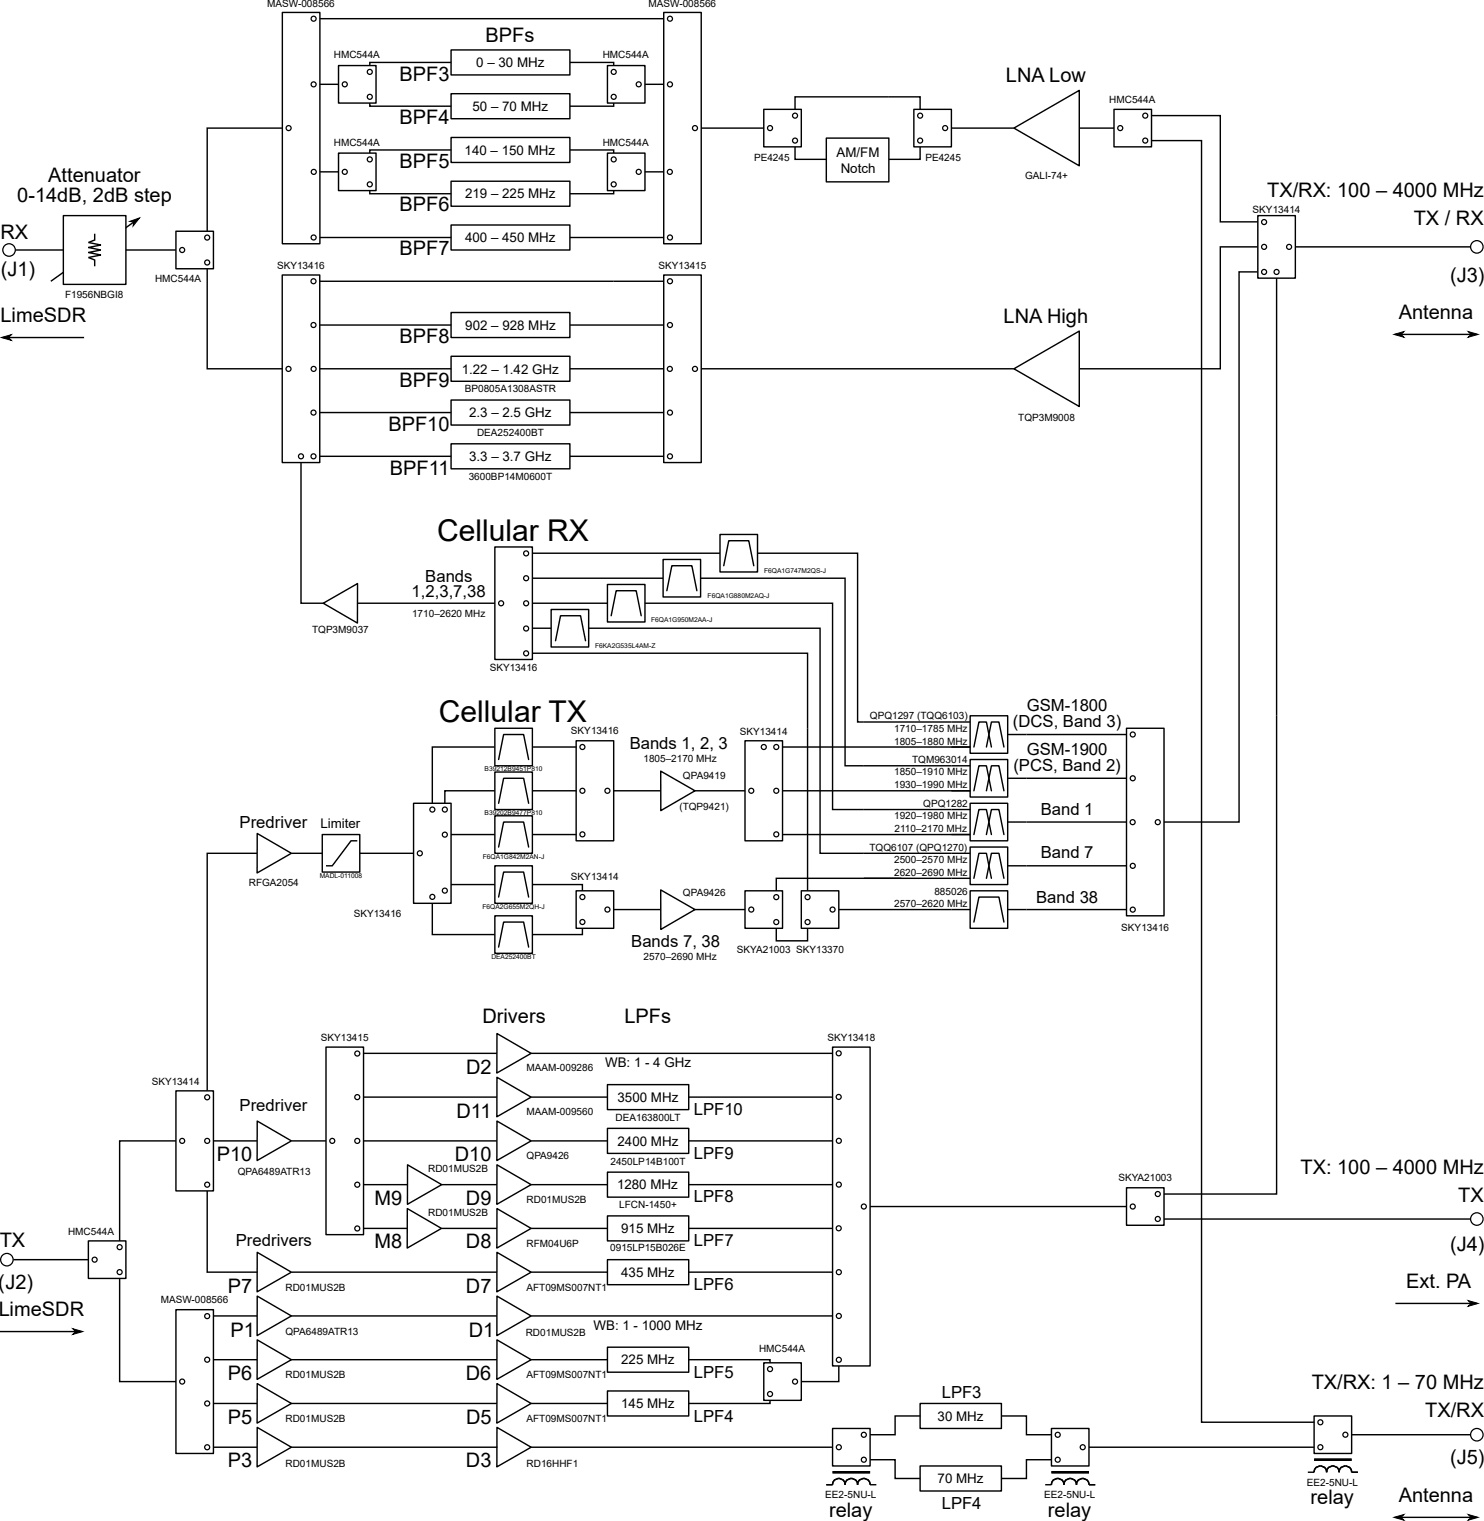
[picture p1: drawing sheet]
<svg xmlns="http://www.w3.org/2000/svg" width="314mm" height="322mm" viewBox="0 0 314 322" stroke-linecap="round" stroke-linejoin="round" font-family="sans-serif">
<g fill="#fff" stroke="#000" stroke-width=".3">
<path d="M95.4 38.3h25.2v5.3h-25.2z"/>
<path d="M95.4 29.1h25.2v5.3h-25.2z"/>
<path d="M95.4 47.6h25.2v5.3h-25.2z"/>
</g>
<path d="M67.6 4h72.8M141.7 42.3v8h-21.1" fill="none" stroke="#000" stroke-width=".3"/>
<g fill="#fff" stroke="#000" stroke-width=".3">
<path d="M95.4 66.1h25.2v5.3h-25.2z"/>
<path d="M95.4 84.7h25.2v5.2h-25.2z"/>
<path d="M95.4 75.4h25.2v5.3h-25.2z"/>
<path d="M95.4 93.9h25.2v5.3h-25.2z"/>
</g>
<path d="M168.2 31.1v2.6h6.6M168.2 23.1v-2.6h26.4v2.6M194.6 31.1v2.6h-6.6M26.6 52.9h10.6M67.6 59.5h74.1v2.7M67.6 68.8h27.8M67.6 78h27.8M120.6 68.8h19.8M120.6 78h19.8M67.6 87.3h27.8M120.6 87.3h19.8" fill="none" stroke="#000" stroke-width=".3"/>
<path d="M161.6 23.1h7.9v8h-7.9z" fill="#fffffe" stroke="#000" stroke-width=".3"/>
<g fill="none" stroke="#000" stroke-width=".26">
<circle cx="162.9" cy="27.1" r=".53"/>
<circle cx="168.2" cy="24.5" r=".53"/>
<circle cx="168.2" cy="29.7" r=".53"/>
</g>
<path d="M148.3 27.1h13.3" fill="none" stroke="#000" stroke-width=".3"/>
<path d="M193.3 23.1h8v8h-8z" fill="#fffffe" stroke="#000" stroke-width=".3"/>
<g fill="none" stroke="#000" stroke-width=".26">
<circle cx="194.6" cy="24.5" r=".53"/>
<circle cx="194.6" cy="29.7" r=".53"/>
<circle cx="199.9" cy="27.1" r=".53"/>
</g>
<path d="M201.3 27.1h13.2" fill="none" stroke="#000" stroke-width=".3"/>
<g fill="#fff" stroke="#000" stroke-width=".3">
<path d="M214.5 27.1l13.8-8v16z"/>
<path d="M214.5 78l13.8-7.9v15.9z"/>
</g>
<path d="M148.3 78h66.2" fill="none" stroke="#000" stroke-width=".3"/>
<path d="M174.8 29.2h13.2v9.3h-13.2z" fill="#fff" stroke="#000" stroke-width=".3"/>
<path d="M228.2 27.1h7.5M274 52.2h37.1" fill="none" stroke="#000" stroke-width=".3"/>
<circle cx="312.4" cy="52.2" r="1.32" fill="#fff" stroke="#000" stroke-width=".26"/>
<path d="M76.9 232.2h28.3M76.9 222.9h28.3M112.4 222.9h63.7M145.7 232.2h30.4M76.9 241.4h28.3M145.7 241.4h30.4M61.4 278.5h44.2M112.4 278.5h63.7M61.4 297h43.8" fill="none" stroke="#000" stroke-width=".3"/>
<circle cx="1.5" cy="266.6" r="1.32" fill="#fff" stroke="#000" stroke-width=".26"/>
<path d="M2.8 266.6h15.9M0 281.8h17.2" fill="none" stroke="#000" stroke-width=".3"/>
<path d="M15.4 281.2l2.1 .6-2.1 .6 .6-.6z" fill-rule="evenodd" fill="#000" stroke="#000" stroke-width=".21"/>
<g fill="#fff" stroke="#000" stroke-width=".3">
<path d="M105.1 274.3l7.3 4.2-7.3 4.1z"/>
<path d="M105.1 292.8l7.3 4.2-7.3 4.1z"/>
<path d="M128.5 294.3h17.2v5.3h-17.2z"/>
</g>
<path d="M112.4 297h16.1" fill="none" stroke="#000" stroke-width=".3"/>
<g fill="#fff" stroke="#000" stroke-width=".3">
<path d="M105.1 237.2l7.3 4.2-7.3 4.2z"/>
<path d="M105.1 228l7.3 4.2-7.3 4.1z"/>
<path d="M128.5 238.8h17.2v5.3h-17.2z"/>
<path d="M128.5 229.5h17.2v5.3h-17.2z"/>
</g>
<path d="M112.4 232.2h16.1M112.4 241.4h16.1" fill="none" stroke="#000" stroke-width=".3"/>
<path d="M105.1 218.7l7.3 4.2-7.3 4.2z" fill="#fff" stroke="#000" stroke-width=".3"/>
<path d="M61.7 241.4h7.3" fill="none" stroke="#000" stroke-width=".3"/>
<path d="M105.1 302l7.3 4.2-7.3 4.2z" fill="#fff" stroke="#000" stroke-width=".3"/>
<path d="M238.3 251.3h7.9v8h-7.9z" fill="#fffffe" stroke="#000" stroke-width=".3"/>
<g fill="none" stroke="#000" stroke-width=".26">
<circle cx="239.6" cy="255.3" r=".53"/>
<circle cx="244.9" cy="252.7" r=".53"/>
<circle cx="244.9" cy="257.9" r=".53"/>
</g>
<path d="M184.1 255.3h54.2M246.2 258h64.9" fill="none" stroke="#000" stroke-width=".3"/>
<circle cx="312.4" cy="258" r="1.32" fill="#fff" stroke="#000" stroke-width=".26"/>
<path d="M29.3 46.3l-18.5 13.2" fill="none" stroke="#000" stroke-width=".3"/>
<path d="M27.5 46.8l2-.7-1.3 1.7 .1-.8z" fill-rule="evenodd" fill="#000" stroke="#000" stroke-width=".21"/>
<circle cx="1.9" cy="52.9" r="1.32" fill="#fff" stroke="#000" stroke-width=".26"/>
<path d="M3.2 52.9h10.2" fill="none" stroke="#000" stroke-width=".3"/>
<g fill="#fffffe" stroke="#000" stroke-width=".3">
<path d="M13.4 45.6h13.2v14.6h-13.2z"/>
<path d="M18.7 51.3l2.7 .5-2.7 .6 2.7 .5z"/>
<path d="M20 49.5v1.3l-1.3 .5z"/>
<path d="M18.7 53.4l2.7-.5-2.7 1.6 2.7-.5z"/>
<path d="M18.7 54.5l1.3 .5v1.3z"/>
</g>
<path d="M.6 71.4h17.2M295.2 70.8h17.2M295.2 275.8h17.2" fill="none" stroke="#000" stroke-width=".3"/>
<g fill="#000" stroke="#000" stroke-width=".21">
<path d="M.3 71.4l2.1-.6-.6 .6 .6 .6z" fill-rule="evenodd"/>
<path d="M294.9 70.8l2.1-.6-.6 .6 .6 .6z" fill-rule="evenodd"/>
<path d="M310.6 70.2l2.1 .6-2.1 .6 .6-.6z" fill-rule="evenodd"/>
<path d="M310.6 275.2l2.1 .6-2.1 .6 .6-.6z" fill-rule="evenodd"/>
</g>
<path d="M176.1 221.6h8v67.4h-8z" fill="#fffffe" stroke="#000" stroke-width=".3"/>
<g fill="none" stroke="#000" stroke-width=".26">
<circle cx="177.4" cy="222.9" r=".53"/>
<circle cx="177.4" cy="232.1" r=".53"/>
<circle cx="177.4" cy="259.9" r=".53"/>
<circle cx="177.4" cy="241.4" r=".53"/>
<circle cx="177.4" cy="250.7" r=".53"/>
<circle cx="182.7" cy="255.3" r=".53"/>
<circle cx="177.4" cy="269.2" r=".53"/>
<circle cx="177.4" cy="278.5" r=".53"/>
<circle cx="177.4" cy="287.7" r=".53"/>
</g>
<path d="M285.9 303.6h25.2" fill="none" stroke="#000" stroke-width=".3"/>
<circle cx="312.4" cy="303.6" r="1.32" fill="#fff" stroke="#000" stroke-width=".26"/>
<path d="M266.1 57.5h-4v116.4h-15.9" fill="none" stroke="#000" stroke-width=".3"/>
<path d="M278 299.6h7.9v8h-7.9z" fill="#fffffe" stroke="#000" stroke-width=".3"/>
<g fill="none" stroke="#000" stroke-width=".26">
<circle cx="279.3" cy="301" r=".53"/>
<circle cx="279.3" cy="306.2" r=".53"/>
<circle cx="284.6" cy="303.6" r=".53"/>
</g>
<path d="M243.6 29.8h10.6v271.1h23.8M230.4 306.2h47.6M276.7 311.5h1.3a1.32 1.32 0 0 1 1.3-1.3 1.32 1.32 0 0 1 1.3 1.3 1.32 1.32 0 0 1 1.4-1.3 1.32 1.32 0 0 1 1.3 1.3 1.32 1.32 0 0 1 1.3-1.3 1.32 1.32 0 0 1 1.3 1.3h1.3M295.2 321.1h17.2" fill="none" stroke="#000" stroke-width=".3"/>
<path d="M278 308.9h7.9" fill="none" stroke="#000" stroke-width=".5"/>
<g fill="#000" stroke="#000" stroke-width=".21">
<path d="M294.9 321.1l2.1-.6-.6 .6 .6 .6z" fill-rule="evenodd"/>
<path d="M310.6 320.5l2.1 .6-2.1 .6 .6-.6z" fill-rule="evenodd"/>
</g>
<path d="M235.7 23.1h7.9v8h-7.9z" fill="#fffffe" stroke="#000" stroke-width=".3"/>
<g fill="none" stroke="#000" stroke-width=".26">
<circle cx="237" cy="27.1" r=".53"/>
<circle cx="242.3" cy="24.5" r=".53"/>
<circle cx="242.3" cy="29.7" r=".53"/>
</g>
<path d="M76.9 250.7h9.3M45.2 297h9.2M61.4 287.7h43.8" fill="none" stroke="#000" stroke-width=".3"/>
<g fill="#fff" stroke="#000" stroke-width=".3">
<path d="M105.1 283.5l7.3 4.2-7.3 4.2z"/>
<path d="M128.5 285.1h17.2v5.3h-17.2z"/>
</g>
<path d="M45.2 278.5h9.2M45.2 287.7h9.2M112.4 287.7h16.1M43.8 306.2h10.6M61.4 306.2h43.8" fill="none" stroke="#000" stroke-width=".3"/>
<path d="M18.7 262.6h7.9v7.9h-7.9z" fill="#fffffe" stroke="#000" stroke-width=".3"/>
<g fill="none" stroke="#000" stroke-width=".26">
<circle cx="20" cy="266.6" r=".53"/>
<circle cx="25.3" cy="263.9" r=".53"/>
<circle cx="25.3" cy="269.2" r=".53"/>
</g>
<path d="M45.2 241.4h9.2" fill="none" stroke="#000" stroke-width=".3"/>
<path d="M266.1 45.6h7.9v13.3h-7.9z" fill="#fffffe" stroke="#000" stroke-width=".3"/>
<g fill="none" stroke="#000" stroke-width=".26">
<circle cx="267.4" cy="57.5" r=".53"/>
<circle cx="267.4" cy="52.2" r=".53"/>
<circle cx="267.4" cy="47" r=".53"/>
<circle cx="270" cy="57.5" r=".53"/>
<circle cx="272.7" cy="52.2" r=".53"/>
</g>
<path d="M270 58.9v92.6M54.4 180.6h-10.6v50.2" fill="none" stroke="#000" stroke-width=".3"/>
<path d="M104.7 115.7h7.9v23.9h-7.9z" fill="#fffffe" stroke="#000" stroke-width=".3"/>
<g fill="none" stroke="#000" stroke-width=".26">
<circle cx="111.3" cy="117.1" r=".53"/>
<circle cx="106" cy="127.7" r=".53"/>
<circle cx="111.3" cy="127.7" r=".53"/>
<circle cx="111.3" cy="122.4" r=".53"/>
</g>
<path d="M68.4 127.6l7.2-4.1v8.3z" fill="#fff" stroke="#000" stroke-width=".3"/>
<path d="M112.6 117.1h68.8v30.4M75.6 127.6h29.1M112.6 122.4h66.2v25.1M112.6 127.6h63.5v19.9M112.6 132.9h60.9v14.6M112.6 138.2h58.2v15.9" fill="none" stroke="#000" stroke-width=".3"/>
<g fill="#fff" stroke="#000" stroke-width=".3">
<path d="M54.4 237.2l7.2 4.2-7.2 4.2z"/>
<path d="M54.4 176.4l7.2 4.2-7.2 4.1z"/>
</g>
<path d="M270 151.5v101.2h-23.8" fill="none" stroke="#000" stroke-width=".3"/>
<path d="M238.3 154.1h7.9v39.7h-7.9z" fill="#fffffe" stroke="#000" stroke-width=".3"/>
<g fill="none" stroke="#000" stroke-width=".26">
<circle cx="239.6" cy="155.4" r=".53"/>
<circle cx="239.6" cy="174" r=".53"/>
<circle cx="239.6" cy="164.7" r=".53"/>
<circle cx="244.9" cy="174" r=".53"/>
<circle cx="239.6" cy="192.5" r=".53"/>
<circle cx="239.6" cy="183.2" r=".53"/>
</g>
<path d="M217.1 155.4h21.2M217.1 164.7h21.2M217.1 173.9h21.2M217.1 183.2h21.2M217.1 192.5h21.2" fill="none" stroke="#000" stroke-width=".3"/>
<path d="M205.2 151.5h8v7.9h-8z" fill="#fffffe" stroke="#000" stroke-width=".3"/>
<path d="M201.3 152.8h3.9M201.3 158.1h3.9M206 158.1l1.1-5.3h1.6l1 5.3M208.7 158.1l1-5.3h1.6l1.1 5.3M213.2 155.4h3.9" fill="none" stroke="#000" stroke-width=".3"/>
<path d="M205.2 160.7h8v8h-8z" fill="#fffffe" stroke="#000" stroke-width=".3"/>
<path d="M201.3 162h3.9M201.3 167.3h3.9M206 167.3l1.1-5.3h1.6l1 5.3M208.7 167.3l1-5.3h1.6l1.1 5.3M213.2 164.7h3.9" fill="none" stroke="#000" stroke-width=".3"/>
<path d="M205.2 170h8v7.9h-8z" fill="#fffffe" stroke="#000" stroke-width=".3"/>
<path d="M201.3 171.3h3.9M201.3 176.6h3.9M206 176.6l1.1-5.3h1.6l1 5.3M208.7 176.6l1-5.3h1.6l1.1 5.3M213.2 173.9h3.9" fill="none" stroke="#000" stroke-width=".3"/>
<path d="M205.2 179.2h8v8h-8z" fill="#fffffe" stroke="#000" stroke-width=".3"/>
<path d="M201.3 180.6h3.9M201.3 185.9h3.9M206 185.9l1.1-5.3h1.6l1 5.3M208.7 185.9l1-5.3h1.6l1.1 5.3M213.2 183.2h3.9" fill="none" stroke="#000" stroke-width=".3"/>
<path d="M205.2 188.5h8v7.9h-8z" fill="#fffffe" stroke="#000" stroke-width=".3"/>
<g fill="none" stroke="#000" stroke-width=".3">
<path d="M165.5 158.1h39.7M170.8 154.1v34.4M173.5 147.5v33.1h27.8M176.1 147.5v23.8h25.2M178.8 147.5v14.5h22.5M181.4 147.5v5.3h19.9M165.5 167.3h39.7M165.5 176.6h39.7M61.7 180.6h25.8M177.4 192.5h27.8M182.7 185.9h18.6M206 195.1l1.1-5.3h4.2l1.1 5.3"/>
<path d="M213.2 192.5h3.9"/>
</g>
<path d="M157.6 156.8h7.9v21.1h-7.9z" fill="#fffffe" stroke="#000" stroke-width=".3"/>
<g fill="none" stroke="#000" stroke-width=".26">
<circle cx="161.6" cy="158.1" r=".53"/>
<circle cx="164.2" cy="158.1" r=".53"/>
<circle cx="158.9" cy="167.3" r=".53"/>
<circle cx="164.2" cy="176.6" r=".53"/>
<circle cx="164.2" cy="167.3" r=".53"/>
</g>
<path d="M157.6 188.5h7.9v7.9h-7.9z" fill="#fffffe" stroke="#000" stroke-width=".3"/>
<g fill="none" stroke="#000" stroke-width=".26">
<circle cx="158.9" cy="192.5" r=".53"/>
<circle cx="164.2" cy="195.1" r=".53"/>
<circle cx="164.2" cy="189.8" r=".53"/>
</g>
<path d="M143 167.3h14.6M143 192.5h14.6M190.7 185.9h-26.5v2.6" fill="none" stroke="#000" stroke-width=".3"/>
<path d="M59.7 58.2h7.9v39.7h-7.9z" fill="#fffffe" stroke="#000" stroke-width=".3"/>
<g fill="none" stroke="#000" stroke-width=".26">
<circle cx="66.3" cy="59.5" r=".53"/>
<circle cx="61" cy="78.1" r=".53"/>
<circle cx="66.3" cy="68.8" r=".53"/>
<circle cx="66.3" cy="78.1" r=".53"/>
<circle cx="63.7" cy="96.6" r=".53"/>
<circle cx="66.3" cy="87.3" r=".53"/>
<circle cx="66.3" cy="96.6" r=".53"/>
</g>
<path d="M37.2 48.9h8v8h-8z" fill="#fffffe" stroke="#000" stroke-width=".3"/>
<g fill="none" stroke="#000" stroke-width=".26">
<circle cx="38.5" cy="52.9" r=".53"/>
<circle cx="43.8" cy="55.5" r=".53"/>
<circle cx="43.8" cy="50.3" r=".53"/>
<circle cx="111.3" cy="133" r=".53"/>
<circle cx="111.3" cy="138.2" r=".53"/>
</g>
<path d="M59.7 27.1h-15.9v21.8M43.8 56.9v21.1h15.9M63.7 97.9v29.7h4.7M43.8 252v17.2h11.9M41.2 298.3v7.9h2.6" fill="none" stroke="#000" stroke-width=".3"/>
<g fill="#fff" stroke="#000" stroke-width=".3">
<path d="M139.8 163.2l7.2 4.1-7.2 4.2z"/>
<path d="M139.8 188.3l7.2 4.2-7.2 4.2z"/>
</g>
<path d="M69 221.6h7.9v39.7h-7.9z" fill="#fffffe" stroke="#000" stroke-width=".3"/>
<g fill="none" stroke="#000" stroke-width=".26">
<circle cx="75.6" cy="222.9" r=".53"/>
<circle cx="75.6" cy="232.2" r=".53"/>
<circle cx="70.3" cy="241.4" r=".53"/>
<circle cx="75.6" cy="260" r=".53"/>
<circle cx="75.6" cy="250.7" r=".53"/>
<circle cx="75.6" cy="241.4" r=".53"/>
</g>
<path d="M104.7 158.1h-13.2v11.9M129.8 167.3h9.9M129.8 192.5h9.9M76.9 259.9h9.3" fill="none" stroke="#000" stroke-width=".3"/>
<path d="M87.5 170h7.9v21.1h-7.9z" fill="#fffffe" stroke="#000" stroke-width=".3"/>
<g fill="none" stroke="#000" stroke-width=".26">
<circle cx="91.5" cy="171.3" r=".53"/>
<circle cx="94.1" cy="176.6" r=".53"/>
<circle cx="94.1" cy="171.3" r=".53"/>
<circle cx="88.8" cy="180.6" r=".53"/>
<circle cx="91.5" cy="189.8" r=".53"/>
<circle cx="94.1" cy="188.5" r=".53"/>
</g>
<path d="M104.7 172.6h7.9v8h-7.9z" fill="#fffffe" stroke="#000" stroke-width=".3"/>
<path d="M105.5 179.2l1-5.3h4.3l1 5.3" fill="none" stroke="#000" stroke-width=".3"/>
<path d="M104.7 163.4h7.9v7.9h-7.9z" fill="#fffffe" stroke="#000" stroke-width=".3"/>
<path d="M105.5 170l1-5.3h4.3l1 5.3" fill="none" stroke="#000" stroke-width=".3"/>
<path d="M104.7 154.1h7.9v7.9h-7.9z" fill="#fffffe" stroke="#000" stroke-width=".3"/>
<path d="M95.4 176.6h9.3M105.5 160.7l1-5.3h4.3l1 5.3" fill="none" stroke="#000" stroke-width=".3"/>
<path d="M104.7 183.2h7.9v7.9h-7.9z" fill="#fffffe" stroke="#000" stroke-width=".3"/>
<path d="M91.5 191.1v6.7h13.2M95.4 187.2h9.3M105.5 189.8l1-5.3h4.3l1 5.3" fill="none" stroke="#000" stroke-width=".3"/>
<path d="M121.9 188.5h7.9v7.9h-7.9z" fill="#fffffe" stroke="#000" stroke-width=".3"/>
<g fill="none" stroke="#000" stroke-width=".26">
<circle cx="123.2" cy="195.1" r=".53"/>
<circle cx="123.2" cy="189.8" r=".53"/>
<circle cx="128.5" cy="192.5" r=".53"/>
</g>
<path d="M121.9 156.8h7.9v21.1h-7.9z" fill="#fffffe" stroke="#000" stroke-width=".3"/>
<g fill="none" stroke="#000" stroke-width=".26">
<circle cx="123.2" cy="158.1" r=".53"/>
<circle cx="123.2" cy="167.3" r=".53"/>
<circle cx="123.2" cy="176.6" r=".53"/>
<circle cx="128.5" cy="167.3" r=".53"/>
</g>
<path d="M112.6 158.1h9.3M104.7 167.3h-10.6v2.7M112.6 176.6h9.3M112.6 167.3h9.3M112.6 187.2h10.6v1.3M123.2 196.4v1.4h-18.5" fill="none" stroke="#000" stroke-width=".3"/>
<path d="M169.5 188.5h7.9v7.9h-7.9z" fill="#fffffe" stroke="#000" stroke-width=".3"/>
<g fill="none" stroke="#000" stroke-width=".26">
<circle cx="170.8" cy="189.8" r=".53"/>
<circle cx="170.8" cy="195.1" r=".53"/>
<circle cx="176.1" cy="192.5" r=".53"/>
</g>
<path d="M164.2 196.4v2.7h6.6v-2.7" fill="none" stroke="#000" stroke-width=".3"/>
<path d="M176.1 302.3h8v7.9h-8z" fill="#fffffe" stroke="#000" stroke-width=".3"/>
<g fill="none" stroke="#000" stroke-width=".26">
<circle cx="177.4" cy="306.2" r=".53"/>
<circle cx="182.7" cy="308.9" r=".53"/>
<circle cx="182.7" cy="303.6" r=".53"/>
</g>
<path d="M174.8 314.2h1.3a1.32 1.32 0 0 1 1.3-1.3 1.32 1.32 0 0 1 1.4 1.3 1.32 1.32 0 0 1 1.3-1.3 1.32 1.32 0 0 1 1.3 1.3 1.32 1.32 0 0 1 1.3-1.3 1.32 1.32 0 0 1 1.4 1.3h1.3" fill="none" stroke="#000" stroke-width=".3"/>
<path d="M176.1 311.5h8" fill="none" stroke="#000" stroke-width=".5"/>
<path d="M222.4 302.3h8v7.9h-8z" fill="#fffffe" stroke="#000" stroke-width=".3"/>
<g fill="none" stroke="#000" stroke-width=".26">
<circle cx="223.7" cy="303.6" r=".53"/>
<circle cx="223.7" cy="308.9" r=".53"/>
<circle cx="229" cy="306.2" r=".53"/>
</g>
<path d="M112.2 306.2h63.9M221.1 314.2h1.3a1.32 1.32 0 0 1 1.3-1.3 1.32 1.32 0 0 1 1.4 1.3 1.32 1.32 0 0 1 1.3-1.3 1.32 1.32 0 0 1 1.3 1.3 1.32 1.32 0 0 1 1.3-1.3 1.32 1.32 0 0 1 1.4 1.3h1.3" fill="none" stroke="#000" stroke-width=".3"/>
<path d="M222.4 311.5h8" fill="none" stroke="#000" stroke-width=".5"/>
<g fill="#fff" stroke="#000" stroke-width=".3">
<path d="M194.6 310.2h17.2v5.3h-17.2z"/>
<path d="M194.6 297h17.2v5.3h-17.2z"/>
</g>
<path d="M194.6 299.6h-5.3v4h-5.2M211.8 299.6h5.3v4h5.3M184.1 308.9h5.2v4h5.3M222.4 308.9h-5.3v4h-5.3" fill="none" stroke="#000" stroke-width=".3"/>
<path d="M161.6 288.4h7.9v7.9h-7.9z" fill="#fffffe" stroke="#000" stroke-width=".3"/>
<g fill="none" stroke="#000" stroke-width=".26">
<circle cx="162.9" cy="295" r=".53"/>
<circle cx="162.9" cy="289.7" r=".53"/>
<circle cx="168.2" cy="292.3" r=".53"/>
</g>
<path d="M61.7 269.2h43.5M145.7 269.2h30.4" fill="none" stroke="#000" stroke-width=".3"/>
<g fill="#fff" stroke="#000" stroke-width=".3">
<path d="M105.1 265l7.3 4.2-7.3 4.2z"/>
<path d="M128.5 266.6h17.2v5.2h-17.2z"/>
</g>
<path d="M112.4 269.2h16.1" fill="none" stroke="#000" stroke-width=".3"/>
<g fill="#fff" stroke="#000" stroke-width=".3">
<path d="M54.4 302l7.2 4.2-7.2 4.2z"/>
<path d="M54.4 292.8l7.2 4.2-7.2 4.1z"/>
<path d="M54.4 274.3l7.2 4.2-7.2 4.1z"/>
<path d="M54.4 283.5l7.2 4.2-7.2 4.2z"/>
<path d="M54.4 265l7.2 4.2-7.2 4.2z"/>
</g>
<path d="M93.4 250.7h11.8M145.7 250.7h30.4" fill="none" stroke="#000" stroke-width=".3"/>
<g fill="#fff" stroke="#000" stroke-width=".3">
<path d="M128.5 248h17.2v5.3h-17.2z"/>
<path d="M128.5 257.3h17.2v5.3h-17.2z"/>
<path d="M105.1 246.5l7.3 4.2-7.3 4.1z"/>
</g>
<path d="M112.4 250.7h16.1" fill="none" stroke="#000" stroke-width=".3"/>
<path d="M86.2 246.5l7.2 4.2-7.2 4.1z" fill="#fff" stroke="#000" stroke-width=".3"/>
<path d="M93.4 259.9h11.8M145.7 259.9h30.4" fill="none" stroke="#000" stroke-width=".3"/>
<path d="M105.1 255.7l7.3 4.2-7.3 4.2z" fill="#fff" stroke="#000" stroke-width=".3"/>
<path d="M112.4 259.9h16.1" fill="none" stroke="#000" stroke-width=".3"/>
<path d="M86.2 255.7l7.2 4.2-7.3 4.2z" fill="#fff" stroke="#000" stroke-width=".3"/>
<path d="M37.2 277.1h8v30.5h-8z" fill="#fffffe" stroke="#000" stroke-width=".3"/>
<g fill="none" stroke="#000" stroke-width=".26">
<circle cx="43.8" cy="278.5" r=".53"/>
<circle cx="38.5" cy="292.3" r=".53"/>
<circle cx="43.8" cy="297" r=".53"/>
<circle cx="43.8" cy="287.7" r=".53"/>
<circle cx="43.8" cy="306.2" r=".53"/>
</g>
<path d="M37.2 230.8h8v21.2h-8z" fill="#fffffe" stroke="#000" stroke-width=".3"/>
<g fill="none" stroke="#000" stroke-width=".26">
<circle cx="43.8" cy="232.2" r=".53"/>
<circle cx="38.5" cy="241.4" r=".53"/>
<circle cx="43.8" cy="250.7" r=".53"/>
<circle cx="43.8" cy="241.4" r=".53"/>
</g>
<path d="M37.2 241.4h-11.9v21.2M25.3 270.5v21.8h11.9M145.7 287.7h17.2v.7M162.9 296.3v.7h-17.2M177.4 289v3.3h-7.9" fill="none" stroke="#000" stroke-width=".3"/>
<g fill="#fff" stroke="#000" stroke-width=".3">
<path d="M95.4 19.8h25.2v5.3h-25.2z"/>
<path d="M95.4 10.6h25.2v5.3h-25.2z"/>
</g>
<path d="M140.4 2.6h7.9v49h-7.9z" fill="#fffffe" stroke="#000" stroke-width=".3"/>
<g fill="none" stroke="#000" stroke-width=".26">
<circle cx="141.7" cy="17.9" r=".53"/>
<circle cx="141.7" cy="4" r=".53"/>
<circle cx="141.7" cy="36.4" r=".53"/>
<circle cx="147" cy="27.1" r=".53"/>
<circle cx="141.7" cy="50.3" r=".53"/>
</g>
<path d="M129.8 40.3v.7h-9.2" fill="none" stroke="#000" stroke-width=".3"/>
<path d="M128.5 32.4h7.9v7.9h-7.9z" fill="#fffffe" stroke="#000" stroke-width=".3"/>
<g fill="none" stroke="#000" stroke-width=".26">
<circle cx="129.8" cy="39" r=".53"/>
<circle cx="129.8" cy="33.7" r=".53"/>
<circle cx="135.1" cy="36.4" r=".53"/>
</g>
<path d="M120.6 31.7h9.2v.7M129.8 21.8v.7h-9.2M136.4 36.4h4" fill="none" stroke="#000" stroke-width=".3"/>
<path d="M128.5 13.9h7.9v7.9h-7.9z" fill="#fffffe" stroke="#000" stroke-width=".3"/>
<g fill="none" stroke="#000" stroke-width=".26">
<circle cx="129.8" cy="15.2" r=".53"/>
<circle cx="135.1" cy="17.8" r=".53"/>
<circle cx="129.8" cy="20.5" r=".53"/>
</g>
<path d="M120.6 13.2h9.2v.7M136.4 17.8h4M78.2 21.8v.7h17.2" fill="none" stroke="#000" stroke-width=".3"/>
<path d="M71.6 13.9h7.9v7.9h-7.9z" fill="#fffffe" stroke="#000" stroke-width=".3"/>
<g fill="none" stroke="#000" stroke-width=".26">
<circle cx="72.9" cy="17.8" r=".53"/>
<circle cx="78.2" cy="15.2" r=".53"/>
<circle cx="78.2" cy="20.5" r=".53"/>
</g>
<path d="M67.6 17.8h4M95.4 13.2h-17.2v.7M78.2 40.3v.7h17.2" fill="none" stroke="#000" stroke-width=".3"/>
<path d="M71.6 32.4h7.9v7.9h-7.9z" fill="#fffffe" stroke="#000" stroke-width=".3"/>
<g fill="none" stroke="#000" stroke-width=".26">
<circle cx="72.9" cy="36.4" r=".53"/>
<circle cx="78.2" cy="33.7" r=".53"/>
<circle cx="78.2" cy="39" r=".53"/>
</g>
<path d="M67.6 36.4h4M95.4 31.7h-17.2v.7M67.6 50.3h27.8M67.6 96.6h27.8M120.6 96.6h19.8" fill="none" stroke="#000" stroke-width=".3"/>
<path d="M140.4 58.2h7.9v39.7h-7.9z" fill="#fffffe" stroke="#000" stroke-width=".3"/>
<g fill="none" stroke="#000" stroke-width=".26">
<circle cx="141.7" cy="59.5" r=".53"/>
<circle cx="141.7" cy="78.1" r=".53"/>
<circle cx="141.7" cy="68.8" r=".53"/>
<circle cx="147" cy="78.1" r=".53"/>
<circle cx="141.7" cy="96.6" r=".53"/>
<circle cx="141.7" cy="87.3" r=".53"/>
</g>
<path d="M243.6 24.5h14.5v22.4h8M266.1 52.2h-8v25.8h-29.7" fill="none" stroke="#000" stroke-width=".3"/>
<path d="M59.7 2.6h8v49h-8z" fill="#fffffe" stroke="#000" stroke-width=".3"/>
<g fill="none" stroke="#000" stroke-width=".26">
<circle cx="66.3" cy="4" r=".53"/>
<circle cx="66.3" cy="17.9" r=".53"/>
<circle cx="61.1" cy="27.1" r=".53"/>
<circle cx="66.4" cy="36.4" r=".53"/>
<circle cx="66.3" cy="50.3" r=".53"/>
</g>
<path d="M104.7 193.8h7.9v7.9h-7.9z" fill="#fffffe" stroke="#000" stroke-width=".3"/>
<path d="M105.5 200.4l1-5.3h4.3l1 5.3" fill="none" stroke="#000" stroke-width=".3"/>
<path d="M68.2 176.6h7.9v7.9h-7.9z" fill="#fffffe" stroke="#000" stroke-width=".3"/>
<path d="M75.6 177.9h-1.3l-4 5.3h-1.3" fill="none" stroke="#000" stroke-width=".3"/>
<path d="M116.6 129h7.9v7.9h-7.9z" fill="#fffffe" stroke="#000" stroke-width=".3"/>
<path d="M117.5 135.6l1.1-5.3h4.2l1.1 5.3" fill="none" stroke="#000" stroke-width=".3"/>
<path d="M128.5 123.7h7.9v7.9h-7.9z" fill="#fffffe" stroke="#000" stroke-width=".3"/>
<path d="M129.3 130.3l1-5.3h4.3l1 5.3" fill="none" stroke="#000" stroke-width=".3"/>
<path d="M140.3 118.4h7.9v7.9h-7.9z" fill="#fffffe" stroke="#000" stroke-width=".3"/>
<path d="M141.1 125l1-5.3h4.3l1 5.3" fill="none" stroke="#000" stroke-width=".3"/>
<path d="M152.3 113.1h7.9v7.9h-7.9z" fill="#fffffe" stroke="#000" stroke-width=".3"/>
<path d="M153.1 119.7l1.1-5.3h4.2l1.1 5.3" fill="none" stroke="#000" stroke-width=".3"/>
<g font-size="6.3">
<text x="92.4" y="114.5">Cellular RX</text>
<text x="92.9" y="152.8">Cellular TX</text>
</g>
<g font-size="4.2">
<text x="102.7" y="8.8">BPFs</text>
<text x="84.5" y="17.1">BPF3</text>
<text x="212.8" y="17.4">LNA Low</text>
<text x="84.5" y="26.2">BPF4</text>
<text x="84.5" y="35.5">BPF5</text>
<text x="10.2" y="38.6">Attenuator</text>
<text x="268" y="41.7">TX/RX: 100 – 4000 MHz</text>
<text x="3.6" y="42.7">0-14dB, 2dB step</text>
<text x="84.5" y="44.7">BPF6</text>
<text x="299.1" y="47.7">TX / RX</text>
<text x=".1" y="50.7">RX</text>
<text x=".2" y="58.5">(J1)</text>
<text x="84.5" y="54">BPF7</text>
<text x="306.8" y="59.8">(J3)</text>
<text x=".1" y="68.1">LimeSDR</text>
<text x="212.3" y="68.3">LNA High</text>
<text x="295.9" y="67.5">Antenna</text>
<text x="84.5" y="72.7">BPF8</text>
<text x="84.5" y="82">BPF9</text>
<text x="82.2" y="91.1">BPF10</text>
<text x="82.5" y="100.5">BPF11</text>
<text x="102" y="216.4">Drivers</text>
<text x="132.1" y="216.4">LPFs</text>
<text x="98.6" y="227.2">D2</text>
<text x="96.5" y="236.5">D11</text>
<text x="45.8" y="245.8">P10</text>
<text x="96.2" y="245.8">D10</text>
<text x="275.1" y="248.4">TX: 100 – 4000 MHz</text>
<text x="79.2" y="254.9">M9</text>
<text x="98.6" y="254.9">D9</text>
<text x="308.5" y="254.3">TX</text>
<text x="-.1" y="263.9">TX</text>
<text x="79.2" y="264.2">M8</text>
<text x="98.6" y="264.2">D8</text>
<text x="306.8" y="264.7">(J4)</text>
<text x="-.3" y="272.7">(J2)</text>
<text x="48.2" y="273.5">P7</text>
<text x="98.6" y="273.5">D7</text>
<text x="297.5" y="272.5">Ext. PA</text>
<text x="-.3" y="278.5">LimeSDR</text>
<text x="48.8" y="282.8">P1</text>
<text x="99.2" y="282.8">D1</text>
<text x="48.2" y="292.1">P6</text>
<text x="98.5" y="292.1">D6</text>
<text x="277.5" y="294">TX/RX: 1 – 70 MHz</text>
<text x="301.5" y="299.9">TX/RX</text>
<text x="48.2" y="301.3">P5</text>
<text x="98.6" y="301.3">D5</text>
<text x="48.2" y="310.5">P3</text>
<text x="98.6" y="310.5">D3</text>
<text x="306.8" y="309.9">(J5)</text>
<text x="295.9" y="317.8">Antenna</text>
<text x="175.4" y="321">relay</text>
<text x="221.7" y="321">relay</text>
<text x="277.2" y="318.3">relay</text>
</g>
<g font-size="3.5">
<text x="90" y="123.1">Bands</text>
<text x="87.1" y="126.4">1,2,3,7,38</text>
<text x="214.3" y="153.9">(DCS, Band 3)</text>
<text x="217.2" y="150.5">GSM-1800</text>
<text x="133.2" y="158.5">Bands 1, 2, 3</text>
<text x="217.2" y="159.7">GSM-1900</text>
<text x="214.4" y="163.1">(PCS, Band 2)</text>
<text x="220.2" y="172.5">Band 1</text>
<text x="50.7" y="175.2">Predriver</text>
<text x="220.2" y="181.6">Band 7</text>
<text x="219.2" y="191.1">Band 38</text>
<text x="133.5" y="200.5">Bands 7, 38</text>
<text x="50.7" y="235.1">Predriver</text>
<text x="146.8" y="235.9">LPF10</text>
<text x="146.8" y="245.2">LPF9</text>
<text x="146.8" y="254.4">LPF8</text>
<text x="49.9" y="263.7">Predrivers</text>
<text x="146.8" y="263.7">LPF7</text>
<text x="146.8" y="273">LPF6</text>
<text x="146.8" y="291.5">LPF5</text>
<text x="199.2" y="295.7">LPF3</text>
<text x="146.8" y="300.8">LPF4</text>
<text x="199.2" y="319.3">LPF4</text>
</g>
<g font-size="2.8">
<text x="100.7" y="14.2">0 – 30 MHz</text>
<text x="100" y="23.5">50 – 70 MHz</text>
<text x="98.3" y="32.7">140 – 150 MHz</text>
<text x="177" y="33.2">AM/FM</text>
<text x="98.4" y="42">219 – 225 MHz</text>
<text x="177.8" y="36.5">Notch</text>
<text x="98.4" y="51.3">400 – 450 MHz</text>
<text x="98.4" y="69.8">902 – 928 MHz</text>
<text x="97.7" y="79">1.22 – 1.42 GHz</text>
<text x="99.3" y="88.3">2.3 – 2.5 GHz</text>
<text x="99.3" y="97.6">3.3 – 3.7 GHz</text>
<text x="67.8" y="175.2">Limiter</text>
<text x="128" y="225.8">WB: 1 - 4 GHz</text>
<text x="130.6" y="233.2">3500 MHz</text>
<text x="130.6" y="242.4">2400 MHz</text>
<text x="130.5" y="251.7">1280 MHz</text>
<text x="131.4" y="260.9">915 MHz</text>
<text x="131.4" y="270.2">435 MHz</text>
<text x="125.6" y="281.4">WB: 1 - 1000 MHz</text>
<text x="131.4" y="288.7">225 MHz</text>
<text x="131.4" y="298">145 MHz</text>
<text x="198.3" y="300.6">30 MHz</text>
<text x="198.3" y="313.9">70 MHz</text>
</g>
<g font-size="2.1">
<text x="56.5" y="1.5">MASW-008566</text>
<text x="137.2" y="1.5">MASW-008566</text>
<text x="70.6" y="12.2">HMC544A</text>
<text x="127.5" y="12.2">HMC544A</text>
<text x="234.6" y="21.8">HMC544A</text>
<text x="70.6" y="30.9">HMC544A</text>
<text x="127.5" y="30.9">HMC544A</text>
<text x="159.5" y="34">PE4245</text>
<text x="195.8" y="34">PE4245</text>
<text x="216.8" y="37.9">GALI-74+</text>
<text x="265" y="45">SKY13414</text>
<text x="32.8" y="59.8">HMC544A</text>
<text x="58.6" y="56.9">SKY13416</text>
<text x="139.3" y="56.9">SKY13415</text>
<text x="13.8" y="63">F1956NBGI8</text>
<text x="98.3" y="83">BP0805A1308ASTR</text>
<text x="215.4" y="89.2">TQP3M9008</text>
<text x="100.9" y="92.2">DEA252400BT</text>
<text x="99.2" y="101.7">3600BP14M0600T</text>
<text x="87.2" y="130.5">1710–2620 MHz</text>
<text x="66" y="133.9">TQP3M9037</text>
<text x="103.6" y="142">SKY13416</text>
<text x="120.8" y="155.4">SKY13416</text>
<text x="156.5" y="155.4">SKY13414</text>
<text x="184" y="152.2">QPQ1297 (TQQ6103)</text>
<text x="189.1" y="154.8">1710–1785 MHz</text>
<text x="136.1" y="161.3">1805–2170 MHz</text>
<text x="189.1" y="157.6">1805–1880 MHz</text>
<text x="193" y="161.5">TQM963014</text>
<text x="144.5" y="164.8">QPA9419</text>
<text x="189.1" y="164.1">1850–1910 MHz</text>
<text x="189.1" y="166.8">1930–1990 MHz</text>
<text x="143.7" y="171.4">(TQP9421)</text>
<text x="189.1" y="173.3">1920–1980 MHz</text>
<text x="195.3" y="170.8">QPQ1282</text>
<text x="189.2" y="176.1">2110–2170 MHz</text>
<text x="183.9" y="180">TQQ6107 (QPQ1270)</text>
<text x="189.1" y="182.6">2500–2570 MHz</text>
<text x="189.1" y="185.3">2620–2690 MHz</text>
<text x="52.6" y="187.4">RFGA2054</text>
<text x="120.8" y="186.2">SKY13414</text>
<text x="144.5" y="189.5">QPA9426</text>
<text x="189.1" y="191.9">2570–2620 MHz</text>
<text x="197.7" y="189.4">885026</text>
<text x="74.8" y="194.1">SKY13416</text>
<text x="237.2" y="196.9">SKY13416</text>
<text x="136.1" y="203.2">2570–2690 MHz</text>
<text x="155.9" y="201.7">SKYA21003 SKY13370</text>
<text x="67.9" y="220.2">SKY13415</text>
<text x="175" y="220.2">SKY13418</text>
<text x="111.4" y="226.6">MAAM-009286</text>
<text x="32.1" y="229.6">SKY13414</text>
<text x="111.4" y="235.9">MAAM-009560</text>
<text x="130.2" y="237.2">DEA163800LT</text>
<text x="111.4" y="245.2">QPA9426</text>
<text x="50.3" y="248.6">QPA6489ATR13</text>
<text x="90.6" y="248">RD01MUS2B</text>
<text x="129.1" y="246.5">2450LP14B100T</text>
<text x="236.6" y="249.9">SKYA21003</text>
<text x="90.6" y="257.2">RD01MUS2B</text>
<text x="111.4" y="254.6">RD01MUS2B</text>
<text x="131" y="255.7">LFCN-1450+</text>
<text x="14.4" y="261.3">HMC544A</text>
<text x="111.4" y="263.8">RFM04U6P</text>
<text x="129.1" y="264.8">0915LP15B026E</text>
<text x="34" y="275.8">MASW-008566</text>
<text x="60.4" y="273.1">RD01MUS2B</text>
<text x="111.4" y="273.1">AFT09MS007NT1</text>
<text x="60.4" y="282.6">QPA6489ATR13</text>
<text x="111.2" y="282.7">RD01MUS2B</text>
<text x="160.6" y="286.1">HMC544A</text>
<text x="60.4" y="291.7">RD01MUS2B</text>
<text x="111.4" y="291.7">AFT09MS007NT1</text>
<text x="60.4" y="300.9">RD01MUS2B</text>
<text x="111.4" y="300.9">AFT09MS007NT1</text>
<text x="60.4" y="310.4">RD01MUS2B</text>
<text x="111.4" y="310.4">RD16HHF1</text>
<text x="174.6" y="317">EE2-5NU-L</text>
<text x="220.9" y="317">EE2-5NU-L</text>
<text x="276.5" y="314.4">EE2-5NU-L</text>
</g>
<g font-size="1.4">
<text x="161.6" y="121.2">F6QA1G747M2QS-J</text>
<text x="137.7" y="131.5">F6QA1G950M2AA-J</text>
<text x="149.7" y="126.5">F6QA1G880M2AQ-J</text>
<text x="125.9" y="137">F6KA2G535L4AM-Z</text>
<text x="102.5" y="163.2">B39212B9451P810</text>
<text x="102.5" y="172.5">B39202B9477P810</text>
<text x="67.6" y="185.7">MADL-011008</text>
<text x="102.1" y="181.7">F6QA1G842M2AN-J</text>
<text x="102.1" y="192.3">F6QA2G655M2QH-J</text>
<text x="103.9" y="202.9">DEA252400BT</text>
</g>
</svg>
